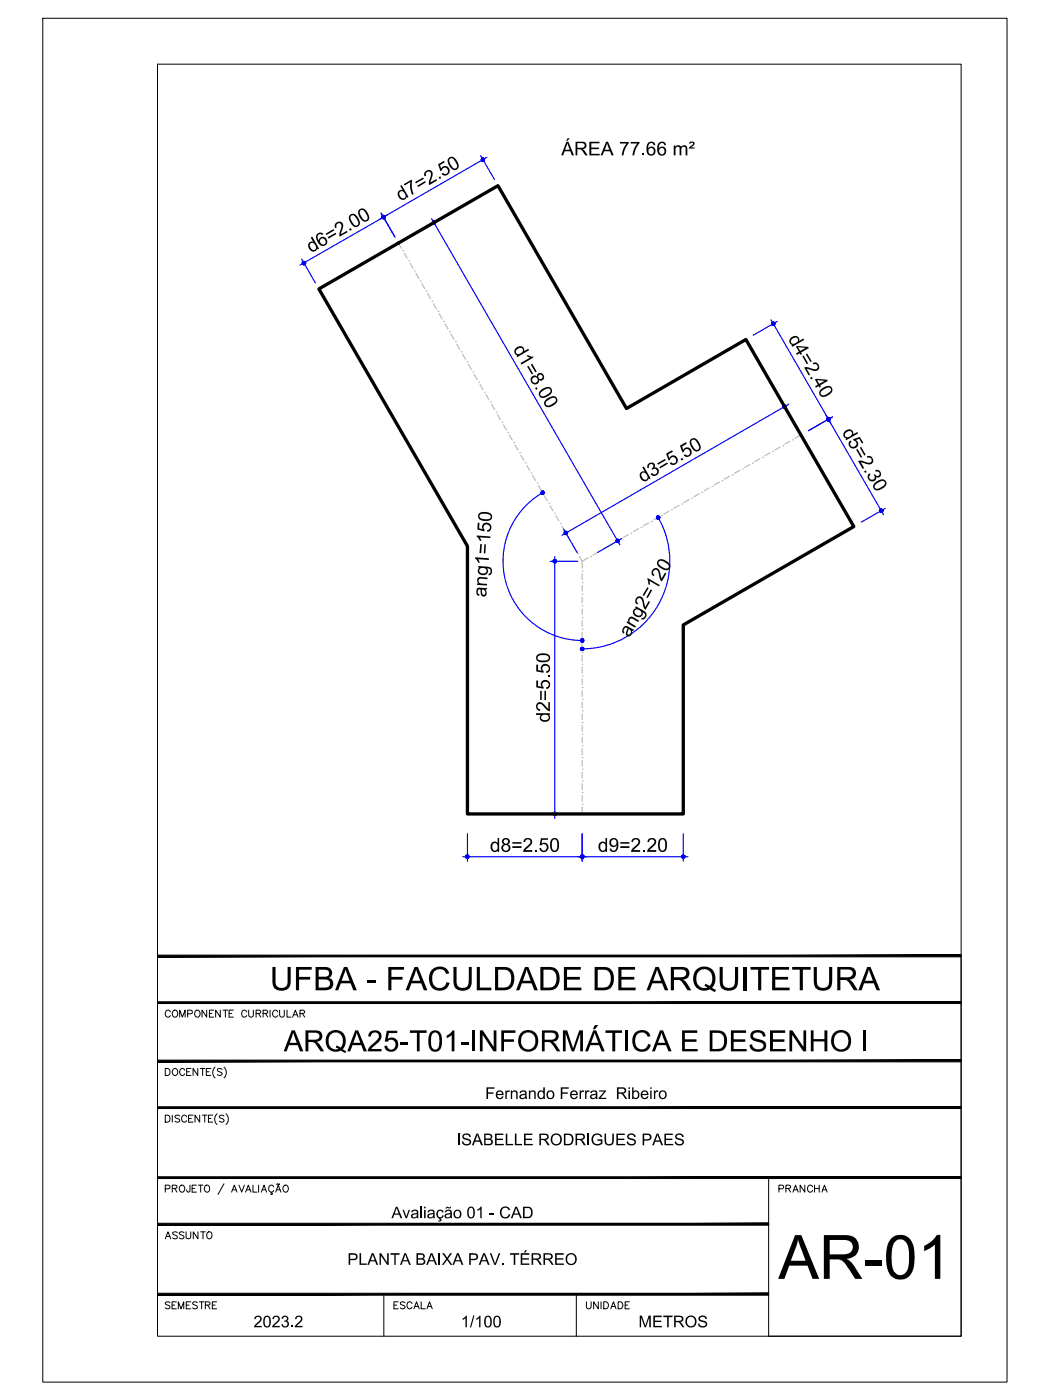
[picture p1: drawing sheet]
<svg xmlns="http://www.w3.org/2000/svg" width="229mm" height="305mm" viewBox="0 0 229 305" stroke-linecap="round" stroke-linejoin="round" font-family="sans-serif">
<!-- layer: ARQ_EIXO CINZA 04 -->
<g fill="none" stroke="#bababa" stroke-width=".25">
<path d="M86.7 52.9l.7 1.1M87.7 54.6h.1M88 55.1l.6 1.1M89 56.8h.1M89.3 57.3l.6 1.1M90.3 59h.1M90.6 59.5l.6 1.1M91.5 61.2h.1M91.8 61.7l.7 1.1M92.8 63.4h.1M93.1 63.9l.6 1.1M94.1 65.6h.1"/>
<path d="M94.4 66.1l.6 1.1M95.3 67.8h.1M95.6 68.3l.7 1.1M96.6 70h.1M96.9 70.5l.6 1.1M97.9 72.2h.1M98.2 72.7l.6 1.1M99.1 74.4h.1M99.4 74.9l.7 1.1M100.4 76.6h.1M100.7 77.1l.6 1.1M101.7 78.8h.1"/>
<path d="M102 79.3l.6 1.1M103 81h.1M103.3 81.5l.6 1.1M104.2 83.2h.1M104.5 83.7l.7 1.1M105.5 85.4h.1M105.8 85.9l.6 1.1M106.8 87.5h.1M107.1 88.1l.6 1.1M108 89.7h.1M108.3 90.3l.7 1.1M109.3 91.9h.1"/>
<path d="M109.6 92.5l.6 1.1M110.6 94.1h.1M110.9 94.7l.6 1.1M111.8 96.4h.1M112.1 96.9l.7 1.1M113.1 98.6h.1M113.4 99.1l.6 1.1M165.4 99.9l-1.1 .6M166 99.6h.1M167.6 98.6l-1.1 .6M168.2 98.3h.1M169.8 97.3l-1.1 .7"/>
<path d="M170.4 97h.1M172 96.1l-1.1 .6M172.6 95.8h.1M174.4 94.7l-1.3 .7M114.4 100.8h.1M114.7 101.3l.6 1.1M115.7 103h.1M116 103.5l.6 1.1M116.9 105.2h.1M117.2 105.7l.7 1.1M118.2 107.4h.1M118.5 107.9l.6 1.1"/>
<path d="M119.5 109.6h.1M119.8 110.1l.6 1.1M120.7 111.8h.1M121 112.3l.7 1.1M122 114h.1M122.3 114.5l.6 1.1M123.3 116.2h.1M123.6 116.7l.6 1.1M124.5 118.4h.1M124.8 118.9l.7 1.1M130.8 119.9h.1M132.4 118.9l-1.1 .6"/>
<path d="M133 118.6h.1M134.6 117.6l-1.1 .7M135.2 117.3h.1M136.8 116.4l-1.1 .6M137.4 116.1h.1M139 115.1l-1.1 .6M139.6 114.8h.1M141.2 113.8l-1.1 .7M141.8 113.5h.1M143.4 112.6l-1.1 .6M144 112.3h.1M145.6 111.3l-1.1 .6"/>
<path d="M146.2 111h.1M147.8 110l-1.1 .7M148.4 109.7h.1M150 108.8l-1.1 .6M150.6 108.5h.1M152.2 107.5l-1.1 .6M152.8 107.2h.1M154.4 106.2l-1.1 .6M155 105.9h.1M156.6 104.9l-1.1 .7M157.2 104.6h.1M158.8 103.7l-1.1 .6"/>
<path d="M159.4 103.4h.1M161 102.4l-1.1 .6M161.6 102.1h.1M163.2 101.1l-1.1 .7M163.8 100.8h.1M125.8 120.6h.1M126.1 121.1l.6 1.1M126.7 139.5h.1M126.7 137h.1M126.7 134.5h.1M126.7 131.9h.1M126.7 129.4h.1"/>
<path d="M126.7 126.8h.1M126.7 124.3h.1M126.7 124.9v1.3M126.7 127.5v1.2M126.7 130v1.3M126.7 132.5v1.3M126.7 135.1v1.3M126.7 137.6v1.3M128 121.5l-1.3 .7v1.5M128.6 121.2h.1M130.2 120.2l-1.1 .6M126.7 159.9h.1"/>
<path d="M126.7 157.3h.1M126.7 154.8h.1M126.7 152.2h.1M126.7 149.7h.1M126.7 147.2h.1M126.7 144.6h.1M126.7 142.1h.1M126.7 140.2v1.2M126.7 142.7v1.3M126.7 145.2v1.3M126.7 147.8v1.3M126.7 150.3v1.3"/>
<path d="M126.7 152.9v1.2M126.7 155.4v1.3M126.7 157.9v1.3M126.7 175.1h.1M126.7 172.6h.1M126.7 170h.1M126.7 167.5h.1M126.7 164.9h.1M126.7 162.4h.1M126.7 160.5v1.3M126.7 163v1.3M126.7 165.6v1.2"/>
<path d="M126.7 168.1v1.3M126.7 170.6v1.3M126.7 173.2v1.3M126.7 175.7v1.5"/>
</g>
<!-- layer: COTA AZUL -->
<g fill="none" stroke="#00f" stroke-width=".25">
<path d="M104.6 33.9l3.1 5.2M106 34.2l-23.4 13.6M65.7 56.4l3 5.2M83 46.4l3 5.2M84.4 46.8l-19.1 10.9M94 47.6l41 71M95.3 48l-5.2 3M167.9 69.6l24.5 42.5M169.2 70l-5.2 3M170.3 87.7l3 5.2M171.7 88l-49.4 28.5M181.2 90.8l-5.2 3"/>
<path d="M118.1 107.3a17.3 17.3 0 0 0-8 19.4 17.3 17.3 0 0 0 16.7 12.7M122.7 115.1l3 5.3M135.3 117.3l-5.2 3M143.3 112.7a19.1 19.1 0 0 1-16.5 28.6M192.7 110.7l-5.2 3M119.8 122.2h6M120.8 121.2v57M119.8 177.2h6M100.8 186.5h49M101.8 181.5v6M126.7 181.5v6M148.8 181.5v6"/>
</g>
<g fill="#00f" stroke="#00f" stroke-width=".22">
<path d="M94.3 48.1l-.2 .2 .4 .2zM94.1 48.3l.4 .2h-.4zM94.1 48.5v.1l.4-.1z"/>
<path d="M94.1 48.6l.2 .2 .2-.3zM94.5 48.5v.4l-.2-.1zM94.5 48.5v.4l.2-.1z"/>
<path d="M94.5 48.5l.2 .3 .1-.2zM94.5 48.5h.3v.1zM94.5 48.5h.3v-.2z"/>
<path d="M94.7 48.1l-.2 .4 .3-.2zM94.5 48.1h.2l-.2 .4zM94.3 48.1l.2 .4v-.4z"/>
<path d="M134.5 117.7l.2 .4 .1-.2zM134.5 117.7h.3v.2zM134.5 117.7h.3v-.1z"/>
<path d="M134.7 117.4l-.2 .3 .3-.1zM134.5 117.4h.2l-.2 .3zM134.3 117.4l.2 .3v-.3z"/>
<path d="M134.3 117.4l-.1 .2 .3 .1zM134.2 117.6l.3 .1h-.4zM134.1 117.7l.1 .2 .3-.2z"/>
<path d="M134.2 117.9l.1 .2 .2-.4zM134.5 117.7v.4h-.2zM134.5 117.7v.4h.2z"/>
<path d="M120.6 121.9l.2 .3v-.4zM120.4 122l.2-.1 .2 .3zM120.4 122v.2h.4z"/>
<path d="M120.4 122.2v.2l.4-.2zM120.4 122.4l.4-.2-.2 .3zM120.8 122.2l-.2 .3 .2 .1z"/>
<path d="M120.8 122.2v.4l.2-.1zM120.8 122.2l.3 .2-.1 .1zM120.8 122.2l.3 .2 .1-.2z"/>
<path d="M120.8 122.2h.4l-.1-.2zM121 121.9l.1 .1-.3 .2zM120.8 121.8v.4l.2-.3z"/>
<path d="M120.8 177.2v.4l.2-.1zM120.8 177.2l.3 .2-.1 .1zM120.8 177.2l.3 .2 .1-.2z"/>
<path d="M120.8 177.2h.4l-.1-.2zM121 176.9l.1 .1-.3 .2zM120.8 176.8v.4l.2-.3z"/>
<path d="M120.6 176.9l.2 .3v-.4zM120.4 177l.2-.1 .2 .3zM120.4 177v.2h.4z"/>
<path d="M120.4 177.2v.2l.4-.2zM120.4 177.4l.4-.2-.2 .3zM120.8 177.2l-.2 .3 .2 .1z"/>
<path d="M122.9 116.2l.1 .1 .2-.3zM123.2 116v.4l-.2-.1zM123.2 116v.4l.2-.1z"/>
<path d="M123.2 116l.2 .3 .1-.1zM123.2 116h.4l-.1 .2zM123.2 116h.4l-.1-.2z"/>
<path d="M123.4 115.7l-.2 .3 .3-.2zM123.2 115.7h.2l-.2 .3zM123 115.7l.2 .3v-.3z"/>
<path d="M122.9 115.8l.3 .2-.2-.3zM122.9 115.8l.3 .2h-.4zM122.8 116l.1 .2 .3-.2z"/>
<path d="M171 88.2l-.2 .3 .4-.2zM170.8 88.1l.2 .1-.2 .3zM170.6 88.2l.2 .3v-.4z"/>
<path d="M170.6 88.2l-.1 .1 .3 .2zM170.5 88.3l.3 .2h-.4zM170.4 88.5l.1 .2 .3-.2z"/>
<path d="M170.5 88.7l.1 .2 .2-.4zM170.8 88.5v.4h-.2zM170.8 88.5v.4h.2z"/>
<path d="M170.8 88.5l.2 .4 .2-.2zM170.8 88.5h.4v.2zM170.8 88.5h.4v-.2z"/>
<path d="M168.1 70.1l-.1 .2 .4 .2zM168 70.3l.4 .2h-.4zM168 70.5v.2l.4-.2z"/>
<path d="M168 70.7l.1 .1 .3-.3zM168.4 70.5v.4l-.3-.1zM168.4 70.5v.4l.1-.1z"/>
<path d="M168.4 70.5l.1 .3 .2-.1zM168.4 70.5h.3v.2zM168.4 70.5h.3v-.2z"/>
<path d="M168.5 70.1l-.1 .4 .3-.2zM168.4 70.1h.1l-.1 .4zM168.1 70.1l.3 .4v-.4z"/>
<path d="M180.3 91.3l.3 .3 .1-.2zM180.3 91.3h.4v.1zM180.3 91.3h.4v-.2z"/>
<path d="M180.6 90.9l-.3 .4 .4-.2zM180.3 90.9h.3l-.3 .4zM180.2 90.9l.1 .4v-.4z"/>
<path d="M180.2 90.9l-.2 .2 .3 .2zM180 91.1l.3 .2h-.3zM180 91.3v.1l.3-.1z"/>
<path d="M180 91.4l.2 .2 .1-.3zM180.3 91.3v.4l-.1-.1zM180.3 91.3v.4l.3-.1z"/>
<path d="M180.2 90.9l-.2 .2 .3 .2zM180 91.1l.3 .2h-.3zM180 91.3v.1l.3-.1z"/>
<path d="M180 91.4l.2 .2 .1-.3zM180.3 91.3v.4l-.1-.1zM180.3 91.3v.4l.3-.1z"/>
<path d="M180.3 91.3l.3 .3 .1-.2zM180.3 91.3h.4v.1zM180.3 91.3h.4v-.2z"/>
<path d="M180.6 90.9l-.3 .4 .4-.2zM180.3 90.9h.3l-.3 .4zM180.2 90.9l.1 .4v-.4z"/>
<path d="M191.9 111.2l.1 .3 .2-.1zM191.9 111.2h.3v.2zM191.9 111.2h.3v-.2z"/>
<path d="M192 110.9l-.1 .3 .3-.2zM191.9 110.8l.1 .1-.1 .3zM191.6 110.9l.3 .3v-.4z"/>
<path d="M191.5 111l.4 .2-.3-.3zM191.5 111l.4 .2h-.4zM191.5 111.2v.2l.4-.2z"/>
<path d="M191.5 111.4l.1 .1 .3-.3zM191.9 111.2v.3h-.3zM191.9 111.2v.3h.1z"/>
<path d="M83.7 46.9l-.2 .3 .3-.1zM83.5 46.9h.2l-.2 .3zM83.3 46.9l.2 .3v-.3z"/>
<path d="M83.1 47.1l.4 .1-.2-.3zM83.1 47.1l.4 .1h-.4zM83.1 47.2v.3l.4-.3z"/>
<path d="M83.1 47.5l.2 .1 .2-.4zM83.5 47.2v.4h-.2zM83.5 47.2v.4h.2z"/>
<path d="M83.5 47.2l.2 .4 .1-.1zM83.5 47.2h.4l-.1 .3zM83.5 47.2h.4l-.1-.1z"/>
<path d="M65.8 57.4l.2 .2 .2-.3zM66.2 57.3v.4l-.2-.1zM66.2 57.3v.4l.1-.1z"/>
<path d="M66.2 57.3l.1 .3 .2-.2zM66.2 57.3h.3v.1zM66.2 57.3h.3v-.2z"/>
<path d="M66.3 56.9l-.1 .4 .3-.2zM66.2 56.9h.1l-.1 .4zM66 56.9l.2 .4v-.4z"/>
<path d="M66 56.9l-.2 .2 .4 .2zM65.8 57.1l.4 .2h-.4zM65.8 57.3v.1l.4-.1z"/>
<path d="M83.1 47.5l.2 .1 .2-.4zM83.5 47.2v.4h-.2zM83.5 47.2v.4h.2z"/>
<path d="M83.5 47.2l.2 .4 .1-.1zM83.5 47.2h.4l-.1 .3zM83.5 47.2h.4l-.1-.1z"/>
<path d="M83.7 46.9l-.2 .3 .3-.1zM83.5 46.9h.2l-.2 .3zM83.3 46.9l.2 .3v-.3z"/>
<path d="M83.1 47.1l.4 .1-.2-.3zM83.1 47.1l.4 .1h-.4zM83.1 47.2v.3l.4-.3z"/>
<path d="M105.3 34.5l-.1 .3 .3-.2zM105.2 34.4l.1 .1-.1 .3zM104.9 34.5l.3 .3v-.4z"/>
<path d="M104.8 34.6l.4 .2-.3-.3zM104.8 34.6l.4 .2h-.4zM104.8 34.8v.2l.4-.2z"/>
<path d="M104.8 35l.1 .1 .3-.3zM105.2 34.8v.3h-.3zM105.2 34.8v.3h.1z"/>
<path d="M105.2 34.8l.1 .3 .2-.1zM105.2 34.8h.3v.2zM105.2 34.8h.3v-.2z"/>
<path d="M126.7 186.5h.4v-.2zM127 186.2l.1 .1-.4 .2zM126.7 186.1v.4l.3-.3z"/>
<path d="M126.6 186.2l.1 .3v-.4zM126.6 186.2l.1 .3-.3-.2zM126.4 186.3v.2h.3z"/>
<path d="M126.4 186.5v.2l.3-.2zM126.4 186.7l.3-.2-.1 .3zM126.7 186.5l-.1 .3 .1 .1z"/>
<path d="M126.7 186.5v.4l.3-.1zM126.7 186.5l.4 .2-.1 .1zM126.7 186.5l.4 .2v-.2z"/>
<path d="M101.4 186.5v.2l.4-.2zM101.4 186.7l.4-.2-.2 .3zM101.8 186.5l-.2 .3 .2 .1z"/>
<path d="M101.8 186.5v.4l.1-.1zM101.8 186.5l.3 .2-.2 .1zM101.8 186.5l.3 .2 .1-.2z"/>
<path d="M101.8 186.5h.4l-.1-.2zM101.9 186.2l.2 .1-.3 .2zM101.8 186.1v.4l.1-.3z"/>
<path d="M101.6 186.2l.2 .3v-.4zM101.6 186.2l.2 .3-.4-.2zM101.4 186.3v.2h.4z"/>
<path d="M148.8 186.5h.3v-.2zM148.9 186.2l.2 .1-.3 .2zM148.8 186.1v.4l.1-.3z"/>
<path d="M148.6 186.2l.2 .3v-.4zM148.4 186.3l.2-.1 .2 .3zM148.4 186.3v.2h.4z"/>
<path d="M148.4 186.5v.2l.4-.2zM148.4 186.7l.4-.2-.2 .3zM148.8 186.5l-.2 .3 .2 .1z"/>
<path d="M148.8 186.5v.4l.1-.1zM148.8 186.5l.3 .2-.2 .1zM148.8 186.5l.3 .2v-.2z"/>
<path d="M126.4 186.5v.2l.3-.2zM126.4 186.7l.3-.2-.1 .3zM126.7 186.5l-.1 .3 .1 .1z"/>
<path d="M126.7 186.5v.4l.3-.1zM126.7 186.5l.4 .2-.1 .1zM126.7 186.5l.4 .2v-.2z"/>
<path d="M126.7 186.5h.4v-.2zM127 186.2l.1 .1-.4 .2zM126.7 186.1v.4l.3-.3z"/>
<path d="M126.6 186.2l.1 .3v-.4zM126.6 186.2l.1 .3-.3-.2zM126.4 186.3v.2h.3z"/>
<path d="M118.3 106.9l-.1 .4 .2-.2zM118.2 106.9h.1l-.1 .4zM117.9 106.9l.3 .4v-.4z"/>
<path d="M117.9 106.9l-.1 .2 .4 .2zM117.8 107.1l.4 .2h-.4zM117.8 107.3v.1l.4-.1z"/>
<path d="M117.8 107.4l.1 .2 .3-.3zM118.2 107.3v.4l-.3-.1zM118.2 107.3v.4l.1-.1z"/>
<path d="M118.2 107.3l.1 .3 .1-.2zM118.2 107.3h.3l-.1 .1zM118.2 107.3h.3l-.1-.2z"/>
<path d="M126.7 139.4h.4v-.2zM127 139.1l.1 .1-.4 .2zM126.7 139.1v.3l.3-.3z"/>
<path d="M126.6 139.1l.1 .3v-.3zM126.6 139.1l.1 .3-.3-.2zM126.4 139.2v.2h.3z"/>
<path d="M126.4 139.4v.2l.3-.2zM126.4 139.6l.3-.2-.1 .4zM126.7 139.4l-.1 .4h.1z"/>
<path d="M126.7 139.4v.4h.3zM126.7 139.4l.4 .2-.1 .2zM126.7 139.4l.4 .2v-.2z"/>
<path d="M126.4 141.3v.2l.3-.2zM126.4 141.5l.3-.2-.1 .3zM126.7 141.3l-.1 .3h.1z"/>
<path d="M126.7 141.3v.3h.3zM126.7 141.3l.4 .2-.1 .1zM126.7 141.3l.4 .2v-.2z"/>
<path d="M126.7 141.3h.4v-.2zM127 141l.1 .1-.4 .2zM126.7 140.9v.4l.3-.3z"/>
<path d="M126.6 141l.1 .3v-.4zM126.6 141l.1 .3-.3-.2zM126.4 141.1v.2h.3z"/>
<path d="M143.1 112.4l-.1 .1 .3 .1zM143 112.5l.3 .1h-.4zM142.9 112.6l.1 .3 .3-.3z"/>
<path d="M143 112.9l.1 .1 .2-.4zM143.3 112.6v.4h-.2zM143.3 112.6v.4h.2z"/>
<path d="M143.3 112.6l.2 .4 .1-.1zM143.3 112.6h.4l-.1 .3zM143.3 112.6h.4l-.1-.1z"/>
<path d="M143.5 112.4l-.2 .2 .3-.1zM143.3 112.3l.2 .1-.2 .2zM143.1 112.4l.2 .2v-.3z"/>
</g>
<!-- layer: 0 -->
<path d="M69.4 62.9l39-22.5 28 48.5 26-15 23.5 40.7-37.1 21.5v41.1h-47v-58.3z" fill="none" stroke="#000" stroke-width=".72"/>
<!-- layer: MRG_EXTERNA -->
<path d="M9.3 4h209.9v296.9h-209.9z" fill="none" stroke="#000" stroke-width=".22"/>
<!-- layer: MRG_INTERNA -->
<path d="M34.3 14h175v276.9h-175z" fill="none" stroke="#000" stroke-width=".22"/>
<!-- layer: SIMB_01 -->
<g fill="#000" stroke="#000" stroke-width=".22">
<path d="M34.3 218.1v.4l175-.4zM34.3 218.5l175-.4v.4z"/>
<path d="M34.3 207.9v.4l175-.4zM34.3 208.3l175-.4v.4z"/>
<path d="M34.3 230.8v.4l175-.4zM34.3 231.2l175-.4v.4z"/>
<path d="M34.3 256.2v.4l175-.4zM34.3 256.6l175-.4v.4z"/>
<path d="M34.3 241v.3l175-.3zM34.3 241.3l175-.3v.3z"/>
<path d="M34.3 266.3v.4l133-.4zM34.3 266.7l133-.4v.4z"/>
<path d="M34.3 282h133v-.4zM34.3 281.6h133l-133 .4z"/>
</g>
<g fill="none" stroke="#000" stroke-width=".22">
<path d="M45 219.9v1.5l-1-1.5v1.5M46.5 219.9h-.9v1.5h.9M48 219.9v1.5l-1.1-1.5v1.5M48.6 219.9h1M49.1 219.9v1.5M50.8 219.9h-.9v1.5h.9M54.1 219.9v1.1l.5 .4h.3l.3-.4v-1.1M58.8 219.9v1.5M60.9 219.9v1.1l.4 .4 .5-.2 .1-1.3M62.5 219.9v1.5h.9M209.3 208.1v82.8h-42v-34.5M36 232.6h.5a.82 .82 0 0 1 .5 .8 .82 .82 0 0 1-.5 .7h-.5z"/>
<path d="M37.1 220.3a.56 .56 0 0 0-.7-.4 .56 .56 0 0 0-.4 .6 .63 .63 0 0 0 .2 .8 .63 .63 0 0 0 .9-.2M37.7 220.1a.72 .72 0 0 1 1 .2 .72 .72 0 0 1-.3 1.1 .72 .72 0 0 1-.9-.4 .72 .72 0 0 1 .2-.9zM37.7 232.8a.72 .72 0 0 1 1 .2 .72 .72 0 0 1-.3 1.1 .72 .72 0 0 1-.9-.4 .72 .72 0 0 1 .2-.9zM39.1 221.4v-1.5l.6 1.5 .6-1.5v1.5M40.2 233a.56 .56 0 0 0-.6-.4 .56 .56 0 0 0-.5 .6 .63 .63 0 0 0 .3 .8 .63 .63 0 0 0 .8-.2M40.6 233.3h.6M40.9 220.7l.9-.1v-.5l-.3-.2h-.6v1.5M41.6 232.6h-1v1.5h1M42.7 220a.71 .71 0 0 1 .9 .7 .71 .71 0 0 1-.9 .7l-.3-.5v-.4zM43.1 232.6v1.5l-1.1-1.5v1.5M43.6 232.6h1M44.1 232.6v1.5"/>
<path d="M44.9 233.3h.6M45.6 220.6h.5M45.9 232.6h-1v1.5h1M46.8 232.3a1.57 1.57 0 0 0 0 2.4M48.3 232.8l-.3-.2-.7 .2 .2 .4 .5 .2 .3 .3v.2l-.3 .2-.7-.2M48.8 232.3a1.57 1.57 0 0 1 0 2.4M49.9 220.6h.5M53.7 220.3a.56 .56 0 0 0-.6-.4 .56 .56 0 0 0-.5 .6 .63 .63 0 0 0 .3 .8 .63 .63 0 0 0 .8-.2M55.8 220.6h.8l.2-.4-.4-.3h-.6v1.5M56.3 220.6l.5 .8M57.3 220.6h.8l.2-.4-.4-.3h-.6v1.5M57.8 220.6l.5 .8"/>
<path d="M60.5 220.3a.56 .56 0 0 0-.7-.4 .56 .56 0 0 0-.4 .6 .63 .63 0 0 0 .2 .8 .63 .63 0 0 0 .9-.2M63.7 221.4l.6-1.5 .6 1.5M65.3 220.6h.9l.1-.4-.3-.3h-.7v1.5M65.8 220.6l.5 .8M36 242.8h.5a.82 .82 0 0 1 .5 .7 .82 .82 0 0 1-.5 .8h-.5zM36 258.8l.9-.1 .1-.6-1-.1v1.5M37.5 258.7l1-.1v-.5l-1-.1v1.5M37.5 242.8v1.5M38 258.7l.5 .8M39.1 243l-.3-.2-.7 .2 .2 .4 .7 .3 .1 .2v.2l-.3 .2-.7-.2M39.2 258.2a.72 .72 0 0 1 1 .2 .72 .72 0 0 1-.3 1.1 .72 .72 0 0 1-.9-.4 .72 .72 0 0 1 .2-.9zM40.6 243.2a.56 .56 0 0 0-.6-.4 .56 .56 0 0 0-.5 .6 .63 .63 0 0 0 .3 .8 .63 .63 0 0 0 .8-.2"/>
<path d="M41.1 243.5h.6M41.4 258l-.1 1.4-.4 .1-.2-.1-.1-.4M41.8 258.7h.6M42 242.8h-.9v1.5h.9M42.8 258h-1v1.5h1M43.2 258h1M43.5 242.8v1.5l-1-1.5v1.5M43.7 258v1.5M44.1 242.8h1M44.6 242.8v1.5M44.6 258.2a.63 .63 0 0 1 .8-.1 .63 .63 0 0 1 .2 .9 .57 .57 0 0 1-.5 .6 .57 .57 0 0 1-.6-.6zM45.4 243.5h.5"/>
<path d="M46.3 242.8h-.9v1.5h.9M47.2 242.5a1.57 1.57 0 0 0 0 2.3M48.8 243l-.4-.2-.6 .2 .1 .4 .7 .3 .2 .2v.2l-.4 .2-.6-.2M48.8 257.7l-1.3 2.4M49.2 242.5a1.57 1.57 0 0 1 0 2.3M50.4 259.5l.6-1.5 .6 1.5M50.7 259h.7M52 258l.6 1.5 .6-1.5M53.5 259.5l.6-1.5 .6 1.5M53.7 259h.7M55.1 258v1.5h.9M56.3 258v1.5"/>
<path d="M56.9 259.5l.6-1.5 .5 1.5M57.1 259h.7M59.1 259.5v.3l.2 .2h-.4M59.6 258.4a.6 .6 0 0 0-.9-.3 .6 .6 0 0 0-.2 .9 .54 .54 0 0 0 .4 .5 .54 .54 0 0 0 .7-.3M60 259.5l.6-1.5 .6 1.5M60.2 259h.8M60.3 257.8l-.1 .1M60.3 257.8h.2M60.5 257.8l.1 .1M60.6 257.9h.2M60.9 257.7l-.1 .2M61.8 258.2a.72 .72 0 0 1 1 .2 .72 .72 0 0 1-.3 1.1 .72 .72 0 0 1-.9-.4 .72 .72 0 0 1 .2-.9z"/>
<path d="M83.6 281.8v9.1M125.5 281.8v9.1"/>
</g>
<text font-size="13.3" x="169.5" y="278.4">AR-01</text>
<text font-size="7.1" x="58.8" y="215.6">UFBA - FACULDADE DE ARQUITETURA</text>
<text font-size="6.4" x="61.8" y="228.9">ARQA25-T01-INFORMÁTICA E DESENHO I</text>
<g font-size="4.4">
<text x="168.3" y="260.7">PRANCHA</text>
<text x="34.9" y="270.9">ASSUNTO</text>
<text x="34.9" y="286.1">SEMESTRE</text>
<text x="84.7" y="286.1">ESCALA</text>
<text x="126.3" y="286.1">UNIDADE</text>
</g>
<g font-size="4.2">
<text x="122.2" y="33.8">ÁREA 77.66 m²</text>
<text x="87.2" y="43.9" transform="rotate(-30 87.2 43.9)">d7=2.50</text>
<text x="67.7" y="55.2" transform="rotate(-30 67.7 55.2)">d6=2.00</text>
<text x="111.6" y="76" transform="rotate(60 111.6 76)">d1=8.00</text>
<text x="171.4" y="73.7" transform="rotate(60 171.4 73.7)">d4=2.40</text>
<text x="183.2" y="94.1" transform="rotate(60 183.2 94.1)">d5=2.30</text>
<text x="139.9" y="105.2" transform="rotate(-30 139.9 105.2)">d3=5.50</text>
<text x="105.8" y="130.1" transform="rotate(-86 105.8 130.1)">ang1=150</text>
<text x="137" y="138.9" transform="rotate(-60 137 138.9)">ang2=120</text>
<text x="119.7" y="157.3" transform="rotate(-90 119.7 157.3)">d2=5.50</text>
<text x="106.6" y="185.5">d8=2.50</text>
<text x="130.1" y="185.5">d9=2.20</text>
</g>
<g font-size="3.5">
<text x="105.6" y="239.3">Fernando Ferraz Ribeiro</text>
<text x="99.4" y="249.3">ISABELLE RODRIGUES PAES</text>
<text x="85.2" y="265.2">Avaliação 01 - CAD</text>
<text x="75.6" y="275.4">PLANTA BAIXA PAV. TÉRREO</text>
<text x="55.2" y="289">2023.2</text>
<text x="100.3" y="289">1/100</text>
<text x="139" y="289">METROS</text>
</g>
</svg>
